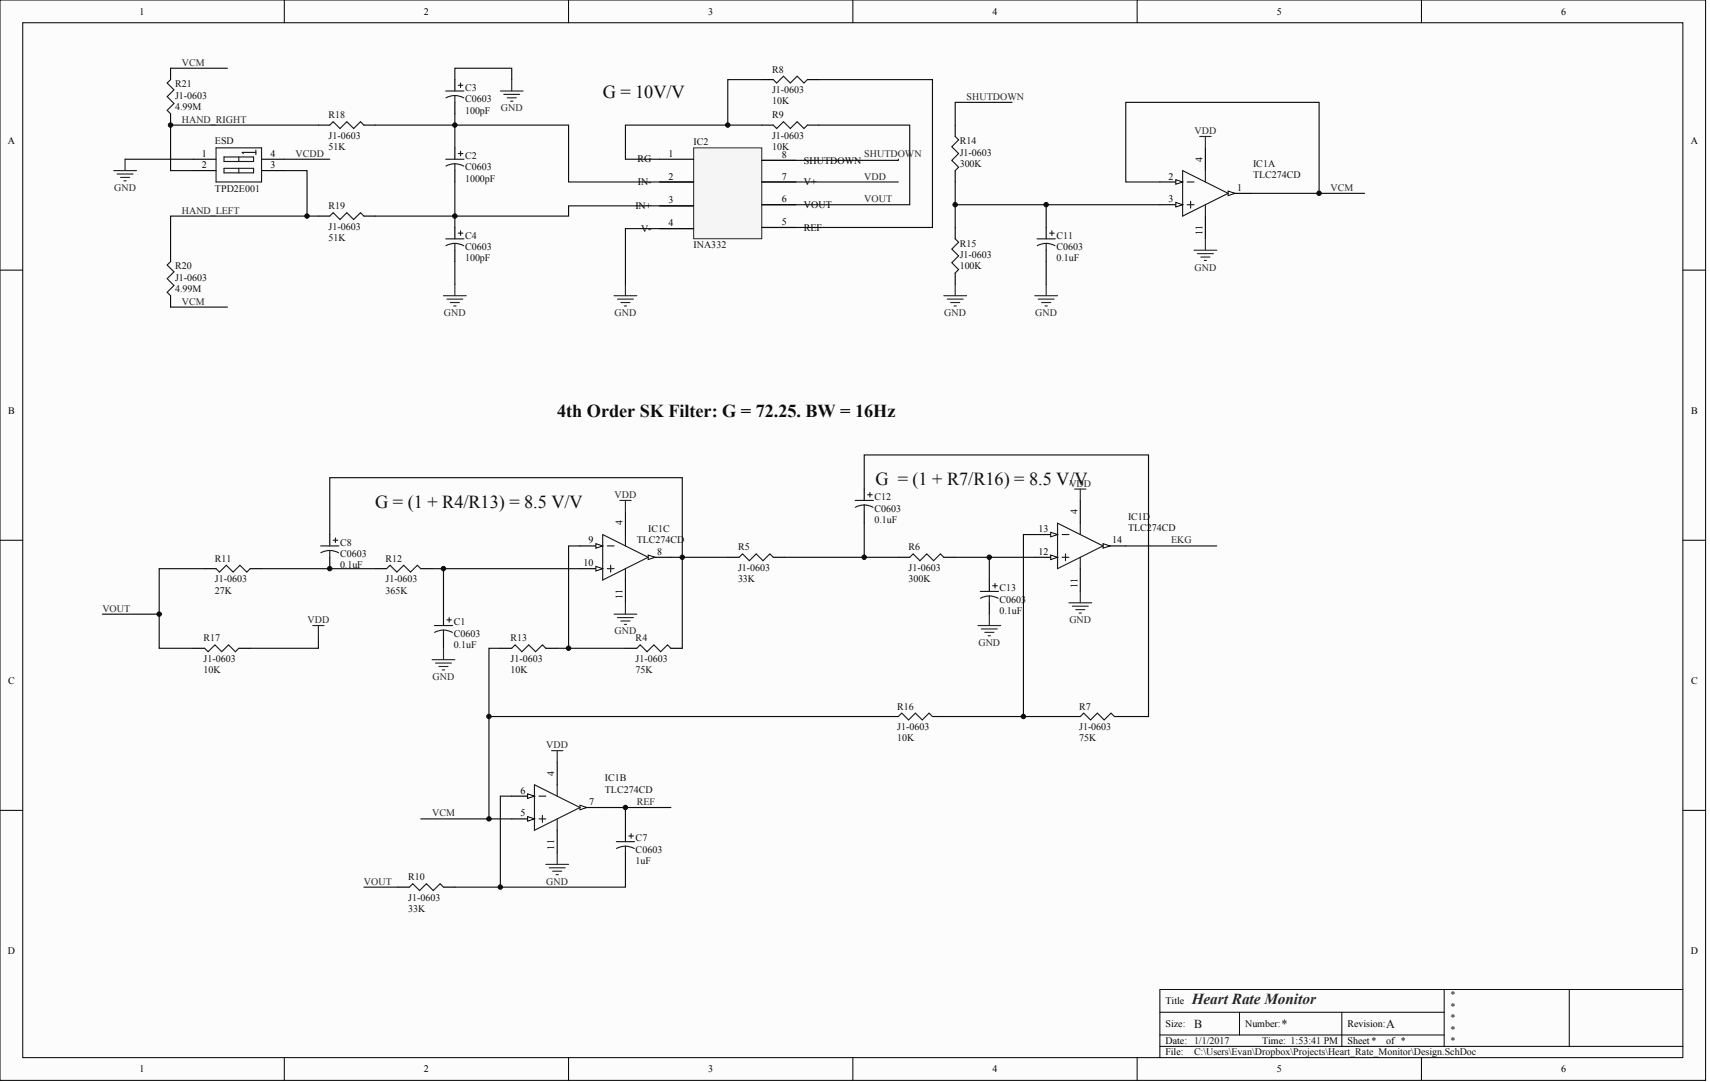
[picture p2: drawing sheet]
<svg xmlns="http://www.w3.org/2000/svg" width="635mm" height="401mm" viewBox="0 0 635 401" stroke-linecap="round" stroke-linejoin="round" font-family="sans-serif">
<g fill="#fcfcfc" stroke="#000" stroke-width=".37">
<path d="M0 0h633.4v400.9h-633.4z"/>
<path d="M8.4 8.4h616.5v384h-616.5z"/>
</g>
<g fill="none" stroke="#000" stroke-width=".37">
<path d="M105.6 0v8.4M211.1 0v8.4M316.7 0v8.4M422.3 0v8.4M527.8 0v8.4M0 100.2h8.4M625 100.2h8.4M0 200.5h8.4M625 200.5h8.4M0 300.7h8.4M625 300.7h8.4M430.7 375.6h105.6"/>
<path d="M460.3 375.6v8.4M498.3 375.6v12.6M536.3 367.1v21.1M582.7 367.1h-152v25.4M625 367.1h-42.3v21.1M105.6 392.5v8.4M211.1 392.5v8.4M316.7 392.5v8.4M422.3 392.5v8.4M430.7 388.2h194.3M430.7 384h105.6M527.8 392.5v8.4"/>
</g>
<g fill="none" stroke="#000" stroke-width=".42">
<path d="M63.3 25.3v4.2M168.9 29.5v4.3M168.9 38v4.2M282.9 29.5h4.2M299.8 29.5h4.2M63.3 42.2v4.2M118.2 46.4h4.3M135.1 46.4h4.3M168.9 54.9v4.2M282.9 46.4h4.2M299.8 46.4h4.2M354.7 46.4v4.2"/>
<path d="M168.9 63.3v4.2M354.7 63.3v4.2M63.3 92.8v4.3M118.2 80.2h4.3M135.1 80.2h4.3M168.9 84.4v4.2M168.9 92.8v4.3M354.7 84.4v4.2M388.5 84.4v4.2M388.5 92.8v4.3M63.3 109.7v4.2M354.7 101.3v4.2"/>
<path d="M122.5 198.3v4.3M320.9 181.5v4.2M320.9 189.9v4.2M76 211h4.2M92.9 211h4.2M122.5 206.8v4.2M139.4 211h4.2M156.2 211h4.3M270.3 206.8h4.2M287.1 206.8h4.3M333.6 206.8h4.2M350.5 206.8h4.2"/>
<path d="M367.4 215.2v4.2M164.7 227.9v4.2M164.7 236.3v4.2M367.4 223.7v4.2M71.8 240.5h4.2M88.7 240.5h4.2M185.8 240.5h4.2M202.7 240.5h4.2M232.3 240.5h4.2M249.1 240.5h4.3M329.4 265.9h4.2M346.3 265.9h4.2"/>
<path d="M396.9 265.9h4.3M413.8 265.9h4.3M232.3 308.1v4.2M232.3 316.5v4.2M147.8 329.2h4.2M164.7 329.2h4.2"/>
</g>
<g fill="none" stroke="#1c1c1c" stroke-width=".42">
<path d="M63.3 29.5l-1.2 1.3 2.5 2.5-2.5 2.6 2.5 2.5-2.5 2.5 1.2 1.3M165.5 33.8h6.8M168.9 35.4l1.7 .3 1.6 .6M168.9 35.4l-1.7 .3-1.6 .6M168.9 35.4v2.6M170.2 31.7h1.7M171 30.8v1.7M287.1 29.5l1.3 1.3 2.5-2.5 2.6 2.5 2.5-2.5 2.5 2.5 1.3-1.3M122.5 46.4l1.2-1.2 2.6 2.5 2.5-2.5 2.5 2.5 2.6-2.5 1.2 1.2M165.5 59.1h6.8M170.2 57h1.7M171 56.1v1.7"/>
<path d="M287.1 46.4l1.3 1.3 2.5-2.5 2.6 2.5 2.5-2.5 2.5 2.5 1.3-1.3M354.7 50.6l1.3 1.3-2.6 2.5 2.6 2.6-2.6 2.5 2.6 2.5-1.3 1.3M168.9 60.8l1.7 .2 1.6 .6M168.9 60.8l-1.7 .2-1.6 .6M168.9 60.8v2.5M63.3 97.1l-1.2 1.2 2.5 2.6-2.5 2.5 2.5 2.5-2.5 2.6 1.2 1.2M122.5 80.2l1.2-1.3 2.6 2.5 2.5-2.5 2.5 2.5 2.6-2.5 1.2 1.3M165.5 88.6h6.8M168.9 90.3l1.7 .2 1.6 .7M168.9 90.3l-1.7 .2-1.6 .7M168.9 90.3v2.5M170.2 86.5h1.7"/>
<path d="M171 85.7v1.7M354.7 88.6l1.3 1.3-2.6 2.5 2.6 2.6-2.6 2.5 2.6 2.5-1.3 1.3M385.1 88.6h6.8M388.5 90.3l1.7 .2 1.6 .7M388.5 90.3l-1.7 .2-1.6 .7M388.5 90.3v2.5M389.8 86.5h1.6M390.6 85.7v1.7M124.6 199.6v1.7M317.5 185.7h6.8M320.9 187.4l1.7 .2 1.6 .6M320.9 187.4l-1.7 .2-1.6 .6"/>
<path d="M320.9 187.4v2.5M322.2 183.6h1.7M323 182.7v1.7M80.2 211l1.3 1.3 2.5-2.6 2.6 2.6 2.5-2.6 2.5 2.6 1.3-1.3M119.1 202.6h6.7M122.5 204.2l1.7 .3 1.5 .6M122.5 204.2l-1.7 .3-1.6 .6M122.5 204.2v2.6M123.7 200.5h1.7M143.6 211l1.2-1.3 2.6 2.6 2.5-2.6 2.5 2.6 2.6-2.6 1.2 1.3M274.5 206.8l1.2-1.3 2.6 2.5 2.5-2.5 2.5 2.5 2.6-2.5 1.2 1.3M337.8 206.8l1.3-1.3 2.5 2.5 2.6-2.5 2.5 2.5 2.5-2.5 1.3 1.3"/>
<path d="M364 219.4h6.8M368.6 217.3h1.7M369.5 216.5v1.7M161.3 232.1h6.8M164.7 233.8l1.7 .2 1.6 .7M164.7 233.8l-1.7 .2-1.6 .6M164.7 233.8v2.5M166 230h1.6M166.8 229.1v1.7M367.4 221.1l1.7 .3 1.6 .6M367.4 221.1l-1.7 .2-1.6 .7M367.4 221.1v2.6"/>
<path d="M76 240.5l1.3 1.3 2.5-2.5 2.5 2.5 2.6-2.5 2.5 2.5 1.3-1.3M190 240.5l1.3-1.2 2.5 2.5 2.6-2.5 2.5 2.5 2.5-2.5 1.3 1.2M236.5 240.5l1.2-1.2 2.6 2.5 2.5-2.5 2.5 2.5 2.6-2.5 1.2 1.2M333.6 265.9l1.3-1.3 2.5 2.5 2.5-2.5 2.6 2.5 2.5-2.5 1.3 1.3M401.2 265.9l1.2-1.3 2.6 2.5 2.5-2.5 2.5 2.5 2.6-2.5 1.2 1.3M228.9 312.3h6.7M232.3 314l1.6 .2 1.6 .6M232.3 314l-1.7 .2-1.6 .6M232.3 314v2.5M233.5 310.2h1.7M234.4 309.3v1.7M152 329.2l1.3-1.3 2.5 2.5 2.6-2.5 2.5 2.5 2.5-2.5 1.3 1.3"/>
</g>
<g fill="none" stroke="#0e0e0e" stroke-width=".42">
<path d="M139.4 46.4h71.7v21.1h46.5M168.9 42.2v12.7M168.9 67.5v16.9M257.6 76.4h-46.5v3.8h-71.7M354.7 67.5v16.9M118.2 80.2h-54.9v12.6M320.9 194.1v12.7h12.7M76 211h-16.9v29.5h12.7M97.1 211h42.3M249.1 206.8h4.3v33.7M118.2 236.3v4.2h-25.3M206.9 240.5h25.4"/>
<path d="M190 295.4h-4.2v33.8h46.5v-8.5"/>
</g>
<path d="M257.6 54.9h25.3v33.7h-25.3z" fill="#f5f5f5" stroke="#262626" stroke-width=".37"/>
<path d="M244.9 59.1h12.7M282.9 59.5h12.7M244.9 67.5h12.7M244.9 76.4h12.7M282.9 67.5h12.7M282.9 76h12.7M430.7 67.5h8.5M244.9 84.8h12.7M282.9 84.4h12.7" fill="none" stroke="#000" stroke-width=".42"/>
<path d="M63.3 25.3h21.2M168.9 29.5v-4.2h21.1v4.2M282.9 29.5h-12.6v16.9M304 29.5h42.3v54.9h-63.4M375.8 38h-21.1v8.4M282.9 46.4h-50.6v12.7h12.6M304 46.4h33.8v29.6h-54.9M168.9 97.1v8.4M257.6 84.8h-25.3v20.7M388.5 97.1v8.4M63.3 113.9h21.2" fill="none" stroke="#0e0e0e" stroke-width=".42"/>
<g fill="none" stroke="#262626" stroke-width=".42">
<path d="M185.8 33.8h8.4M187.1 35h5.9M188.3 36.3h3.4M189.6 37.6h.8M190 29.5v4.3M164.7 109.7h8.4M166 111h5.9M167.2 112.3h3.4M168.5 113.5h.8M168.9 105.5v4.2M228 109.7h8.5M229.3 111h5.9"/>
<path d="M230.6 112.3h3.3M231.8 113.5h.9M232.3 105.5v4.2M350.5 109.7h8.4M351.8 111h5.9M353 112.3h3.4M354.3 113.5h.8M354.7 105.5v4.2M384.3 109.7h8.4M385.5 111h5.9M386.8 112.3h3.4M388.1 113.5h.8"/>
<path d="M388.5 105.5v4.2"/>
</g>
<path d="M436.6 66.7l2.6 .8-2.6 .9z" fill="#fcfcfc" stroke="#000" stroke-width=".37"/>
<path d="M430.7 76h8.5" fill="none" stroke="#000" stroke-width=".42"/>
<path d="M436.6 75.1l2.6 .9-2.6 .8z" fill="#fcfcfc" stroke="#000" stroke-width=".37"/>
<path d="M447.6 54.9v8.4M456.1 71.7h8.4" fill="none" stroke="#000" stroke-width=".42"/>
<path d="M456.1 70.9l2.5 .8-2.5 .9z" fill="#fcfcfc" stroke="#000" stroke-width=".37"/>
<path d="M447.6 80.2v8.4M190 295.4h8.5" fill="none" stroke="#000" stroke-width=".42"/>
<path d="M439.2 63.3l16.9 8.4-16.9 8.5zM440.9 67.5h2.5M440.9 76h2.5M442.1 74.7v2.5M447.6 63.3v4.2M447.6 76v4.2" fill="none" stroke="#1c1c1c" stroke-width=".42"/>
<path d="M195.9 294.6l2.6 .8-2.6 .8z" fill="#fcfcfc" stroke="#000" stroke-width=".37"/>
<path d="M190 303.8h8.5" fill="none" stroke="#000" stroke-width=".42"/>
<path d="M195.9 303l2.6 .8-2.6 .9z" fill="#fcfcfc" stroke="#000" stroke-width=".37"/>
<path d="M215.4 299.6h8.4" fill="none" stroke="#000" stroke-width=".42"/>
<path d="M215.4 298.8l2.5 .8-2.5 .9z" fill="#fcfcfc" stroke="#000" stroke-width=".37"/>
<path d="M198.5 291.2l16.9 8.4-16.9 8.5zM200.2 295.4h2.5M206.9 291.2v4.2M200.2 303.8h2.5M201.4 302.6v2.5M206.9 303.8v4.3" fill="none" stroke="#1c1c1c" stroke-width=".42"/>
<path d="M215.4 202.6h8.4M206.9 282.7v8.5M206.9 308.1v8.4" fill="none" stroke="#000" stroke-width=".42"/>
<path d="M221.3 201.7l2.5 .9-2.5 .8z" fill="#fcfcfc" stroke="#000" stroke-width=".37"/>
<path d="M215.4 211h8.4" fill="none" stroke="#000" stroke-width=".42"/>
<path d="M221.3 210.2l2.5 .8-2.5 .8z" fill="#fcfcfc" stroke="#000" stroke-width=".37"/>
<path d="M240.7 206.8h8.4" fill="none" stroke="#000" stroke-width=".42"/>
<path d="M240.7 205.9l2.5 .9-2.5 .8z" fill="#fcfcfc" stroke="#000" stroke-width=".37"/>
<path d="M223.8 198.3l16.9 8.5-16.9 8.4zM232.3 198.3v4.3M225.5 202.6h2.5M225.5 211h2.5M226.8 209.7v2.6M232.3 211v4.2" fill="none" stroke="#1c1c1c" stroke-width=".42"/>
<path d="M232.3 189.9v8.4M384.3 198.3h8.4M232.3 215.2v8.5" fill="none" stroke="#000" stroke-width=".42"/>
<path d="M390.2 197.5l2.5 .8-2.5 .9z" fill="#fcfcfc" stroke="#000" stroke-width=".37"/>
<path d="M384.3 206.8h8.4" fill="none" stroke="#000" stroke-width=".42"/>
<path d="M390.2 205.9l2.5 .9-2.5 .8z" fill="#fcfcfc" stroke="#000" stroke-width=".37"/>
<path d="M409.6 202.6h8.5" fill="none" stroke="#000" stroke-width=".42"/>
<path d="M409.6 201.7l2.5 .9-2.5 .8z" fill="#fcfcfc" stroke="#000" stroke-width=".37"/>
<g fill="none" stroke="#1c1c1c" stroke-width=".42">
<path d="M80.2 54.9h16.9v12.6h-16.9zM83.2 58.2h11v1.7h-11zM88.7 58.2v1.7M95 56.5h-5.1l.5 .5M95 55.7v1.7M83.2 62.5h11v1.6h-11zM88.7 62.5v1.6M392.7 194.1l16.9 8.5-16.9 8.4zM394.4 198.3h2.5M401.2 194.1v4.2M394.4 206.8h2.5M395.7 205.5v2.5"/>
<path d="M401.2 206.8v4.2"/>
</g>
<path d="M71.8 59.1h8.4M97.1 59.1h8.5M71.8 63.3h8.4M97.1 63.3h8.5M401.2 185.7v8.4M401.2 211v8.4" fill="none" stroke="#000" stroke-width=".42"/>
<g fill="none" stroke="#0e0e0e" stroke-width=".42">
<path d="M46.5 59.1h25.3M105.6 59.1h16.9M118.2 46.4h-54.9v16.9h8.5M333.6 59.1v.4h-50.7M105.6 63.3h8.4v16.9M282.9 67.5h50.7M354.7 76h76M388.5 76v8.4M430.7 67.5h-12.6v-29.5h71.7v33.7M464.5 71.7h42.2M122.5 198.3v-21.1h130.9v29.6h16.9M320.9 181.5v-12.7h105.6v97.1h-8.4"/>
<path d="M384.3 198.3h-4.3v67.6M160.5 211h4.2v16.9M164.7 211h50.7M215.4 202.6h-4.3v37.9M291.4 206.8h29.5M354.7 206.8h12.7v8.4M367.4 206.8h16.9M418.1 202.6h33.7M38 227.9h21.1M185.8 240.5h-4.2v63.3h8.4M181.6 265.9h147.8M350.5 265.9h46.4"/>
<path d="M223.8 299.6h25.3M232.3 299.6v8.5M156.2 303.8h25.4M135.1 329.2h12.7M168.9 329.2h16.9"/>
</g>
<g fill="none" stroke="#262626" stroke-width=".42">
<path d="M46.5 59.1v4.2M445.5 50.6h4.2M447.6 50.6v4.3M42.2 63.3h8.5M43.5 64.6h5.9M44.8 65.8h3.3M46 67.1h.9M443.4 92.8h8.4M444.7 94.1h5.9M445.9 95.4h3.4M447.2 96.6h.8M447.6 88.6v4.2"/>
<path d="M230.1 185.7h4.3M232.3 185.7v4.2M399 181.5h4.3M401.2 181.5v4.2M401.2 219.4v4.3M116.1 232.1h4.2M118.2 232.1v4.2M228 227.9h8.5M229.3 229.1h5.9M230.6 230.4h3.3M231.8 231.7h.9M232.3 223.7v4.2"/>
<path d="M363.2 232.1h8.4M364.4 233.4h5.9M365.7 234.6h3.4M367 235.9h.8M367.4 227.9v4.2M396.9 223.7h8.5M398.2 224.9h5.9M399.5 226.2h3.3M400.7 227.5h.9M160.5 244.8h8.4M161.7 246h5.9M163 247.3h3.4"/>
<path d="M164.3 248.6h.8M164.7 240.5v4.3M204.8 278.5h4.2M206.9 278.5v4.2M206.9 316.5v4.2M202.7 320.7h8.4M204 322h5.9M205.2 323.3h3.4M206.5 324.5h.8"/>
</g>
<g fill="#0e0e0e" stroke="#0e0e0e" stroke-width=".37">
<circle cx="59.1" cy="227.9" r=".82"/>
<circle cx="63.3" cy="46.4" r=".82"/>
<circle cx="114" cy="80.2" r=".82"/>
<circle cx="122.4" cy="211" r=".82"/>
<circle cx="164.7" cy="211" r=".82"/>
<circle cx="168.9" cy="80.2" r=".82"/>
<circle cx="168.9" cy="46.4" r=".82"/>
<circle cx="181.6" cy="303.8" r=".82"/>
<circle cx="181.6" cy="265.8" r=".82"/>
<circle cx="185.8" cy="329.1" r=".82"/>
<circle cx="211.1" cy="240.5" r=".82"/>
<circle cx="232.2" cy="299.6" r=".82"/>
<circle cx="253.3" cy="206.8" r=".82"/>
<circle cx="270.2" cy="46.4" r=".82"/>
<circle cx="320.9" cy="206.8" r=".82"/>
<circle cx="354.7" cy="75.9" r=".82"/>
<circle cx="367.4" cy="206.8" r=".82"/>
<circle cx="380" cy="265.8" r=".82"/>
<circle cx="388.5" cy="75.9" r=".82"/>
<circle cx="489.8" cy="71.7" r=".82"/>
</g>
<g font-size="6.8" fill="#0e0e0e">
<text x="223.8" y="36.5">G = 10V/V</text>
<text x="206.9" y="154.6">4th Order SK Filter: G = 72.25. BW = 16Hz</text>
<text x="325.2" y="180">G = (1 + R7/R16) = 8.5 V/V</text>
<text x="139.4" y="188.4">G = (1 + R4/R13) = 8.5 V/V</text>
</g>
<text font-size="5.7" fill="#262626" x="442.5" y="372.6">Heart Rate Monitor</text>
<g font-size="4.5" fill="#0e0e0e">
<text x="443.4" y="381.4">B</text>
<text x="475.9" y="381.4">*</text>
<text x="514.8" y="381.4">A</text>
</g>
<g font-size="3.7">
<text x="51.9" y="5.4">1</text>
<text x="157.4" y="5.4">2</text>
<text x="263" y="5.4">3</text>
<text x="368.6" y="5.4">4</text>
<text x="474.1" y="5.4">5</text>
<text x="579.7" y="5.4">6</text>
<text x="2.9" y="53.4">A</text>
<text x="627.8" y="53.4">A</text>
<text x="75" y="58.2">1</text>
<text x="100.5" y="58.2">4</text>
<text x="248.3" y="58.2">1</text>
<text x="290.4" y="58.6">8</text>
<text x="446.5" y="59.9" transform="rotate(-90 446.5 59.9)">4</text>
<text x="75" y="62.4">2</text>
<text x="100.5" y="62.4">3</text>
<text x="236.8" y="60.3">RG</text>
<text x="298.5" y="60.7">SHUTDOWN</text>
<text x="236.9" y="68.7">IN-</text>
<text x="248.3" y="66.6">2</text>
<text x="290.4" y="66.6">7</text>
<text x="298.5" y="68.7">V+</text>
<text x="433.9" y="66.6">2</text>
<text x="459.4" y="70.8">1</text>
<text x="236" y="77.6">IN+</text>
<text x="248.3" y="75.5">3</text>
<text x="290.4" y="75">6</text>
<text x="298.5" y="77.2">VOUT</text>
<text x="433.9" y="75">3</text>
<text x="248.3" y="83.9">4</text>
<text x="290.4" y="83.5">5</text>
<text x="238.1" y="86">V-</text>
<text x="298.5" y="85.6">REF</text>
<text x="446.5" y="87.4" transform="rotate(-90 446.5 87.4)">11</text>
<text x="3" y="153.6">B</text>
<text x="628" y="153.6">B</text>
<text x="400.1" y="190.7" transform="rotate(-90 400.1 190.7)">4</text>
<text x="231.2" y="195" transform="rotate(-90 231.2 195)">4</text>
<text x="385.6" y="197.4">13</text>
<text x="218.6" y="201.6">9</text>
<text x="413" y="201.6">14</text>
<text x="244.1" y="205.9">8</text>
<text x="385.6" y="205.9">12</text>
<text x="216.7" y="210.1">10</text>
<text x="400.1" y="218.2" transform="rotate(-90 400.1 218.2)">11</text>
<text x="231.2" y="222.4" transform="rotate(-90 231.2 222.4)">11</text>
<text x="3" y="253.9">C</text>
<text x="628" y="253.9">C</text>
<text x="205.8" y="287.8" transform="rotate(-90 205.8 287.8)">4</text>
<text x="193.2" y="294.5">6</text>
<text x="218.7" y="298.7">7</text>
<text x="193.2" y="302.9">5</text>
<text x="205.8" y="315.2" transform="rotate(-90 205.8 315.2)">11</text>
<text x="2.9" y="354.1">D</text>
<text x="627.8" y="354.1">D</text>
<text x="432.8" y="372.6">Title</text>
<text x="432.8" y="381">Size:</text>
<text x="462.4" y="381">Number:</text>
<text x="500.4" y="381">Revision:</text>
<text x="432.8" y="387.3">Date: 1/1/2017</text>
<text x="468.7" y="387.3">Time: 1:53:41 PM</text>
<text x="500.4" y="387.3">Sheet*</text>
<text x="514.8" y="387.3">of *</text>
<text x="432.8" y="391.5">File:</text>
<text x="51.9" y="397.9">1</text>
<text x="157.4" y="397.9">2</text>
<text x="263" y="397.9">3</text>
<text x="368.6" y="397.9">4</text>
<text x="474.1" y="397.9">5</text>
<text x="579.7" y="397.9">6</text>
</g>
<g font-size="3.7" fill="#262626">
<text x="67.6" y="24.4">VCM</text>
<text x="186" y="41.3">GND</text>
<text x="358.9" y="37.1">SHUTDOWN</text>
<text x="67.6" y="45.5">HAND_RIGHT</text>
<text x="443.6" y="49.7">VDD</text>
<text x="109.8" y="58.2">VCDD</text>
<text x="320.9" y="58.2">SHUTDOWN</text>
<text x="42.4" y="70.8">GND</text>
<text x="320.9" y="66.6">VDD</text>
<text x="494.1" y="70.8">VCM</text>
<text x="320.9" y="75">VOUT</text>
<text x="67.6" y="79.3">HAND_LEFT</text>
<text x="443.6" y="100.4">GND</text>
<text x="67.6" y="113">VCM</text>
<text x="164.9" y="117.2">GND</text>
<text x="228.2" y="117.2">GND</text>
<text x="350.7" y="117.2">GND</text>
<text x="384.4" y="117.2">GND</text>
<text x="228.2" y="184.8">VDD</text>
<text x="397.1" y="180.5">VDD</text>
<text x="434.9" y="201.6">EKG</text>
<text x="38" y="227">VOUT</text>
<text x="114.2" y="231.2">VDD</text>
<text x="397.1" y="231.2">GND</text>
<text x="228.2" y="235.4">GND</text>
<text x="363.3" y="239.6">GND</text>
<text x="160.6" y="252.3">GND</text>
<text x="202.9" y="277.6">VDD</text>
<text x="236.5" y="298.7">REF</text>
<text x="160.5" y="302.9">VCM</text>
<text x="135.1" y="328.2">VOUT</text>
<text x="202.9" y="328.2">GND</text>
</g>
<g font-size="3.7" fill="#0e0e0e">
<text x="286.7" y="26.9">R8</text>
<text x="65" y="32.4">R21</text>
<text x="172.7" y="33.7">C3</text>
<text x="286.7" y="34.5">J1-0603</text>
<text x="65" y="40.9">4.99M</text>
<text x="65" y="36.6">J1-0603</text>
<text x="172.7" y="37.9">C0603</text>
<text x="286.7" y="38.8">10K</text>
<text x="122" y="43.8">R18</text>
<text x="172.7" y="42.1">100pF</text>
<text x="286.7" y="43.8">R9</text>
<text x="79.8" y="53.5">ESD</text>
<text x="122" y="51.4">J1-0603</text>
<text x="257.6" y="54">IC2</text>
<text x="286.7" y="51.4">J1-0603</text>
<text x="356.4" y="53.5">R14</text>
<text x="122" y="55.6">51K</text>
<text x="172.7" y="59">C2</text>
<text x="286.7" y="55.6">10K</text>
<text x="356.4" y="57.7">J1-0603</text>
<text x="172.7" y="63.2">C0603</text>
<text x="356.4" y="62">300K</text>
<text x="465.3" y="62">IC1A</text>
<text x="79.8" y="71.3">TPD2E001</text>
<text x="172.7" y="67.5">1000pF</text>
<text x="465.3" y="66.2">TLC274CD</text>
<text x="122" y="77.6">R19</text>
<text x="122" y="89.4">51K</text>
<text x="122" y="85.2">J1-0603</text>
<text x="172.7" y="88.6">C4</text>
<text x="392.3" y="88.6">C11</text>
<text x="172.7" y="92.8">C0603</text>
<text x="257.6" y="91.9">INA332</text>
<text x="356.4" y="91.5">R15</text>
<text x="356.4" y="95.7">J1-0603</text>
<text x="392.3" y="92.8">C0603</text>
<text x="65" y="99.9">R20</text>
<text x="172.7" y="97">100pF</text>
<text x="356.4" y="99.9">100K</text>
<text x="392.3" y="97">0.1uF</text>
<text x="65" y="104.2">J1-0603</text>
<text x="65" y="108.4">4.99M</text>
<text x="324.7" y="185.6">C12</text>
<text x="324.7" y="189.8">C0603</text>
<text x="240.7" y="197.4">IC1C</text>
<text x="324.7" y="194.1">0.1uF</text>
<text x="418.9" y="192.8">IC1D</text>
<text x="418.9" y="197">TLC274CD</text>
<text x="126.3" y="202.5">C8</text>
<text x="236.5" y="201.6">TLC274CD</text>
<text x="79.8" y="208.4">R11</text>
<text x="126.3" y="206.7">C0603</text>
<text x="143.2" y="208.4">R12</text>
<text x="274.1" y="204.2">R5</text>
<text x="337.4" y="204.2">R6</text>
<text x="79.8" y="216">J1-0603</text>
<text x="126.3" y="210.9">0.1uF</text>
<text x="143.2" y="216">J1-0603</text>
<text x="274.1" y="216">33K</text>
<text x="274.1" y="211.8">J1-0603</text>
<text x="337.4" y="216">300K</text>
<text x="337.4" y="211.8">J1-0603</text>
<text x="79.8" y="220.2">27K</text>
<text x="143.2" y="220.2">365K</text>
<text x="371.2" y="219.4">C13</text>
<text x="371.2" y="227.8">0.1uF</text>
<text x="371.2" y="223.6">C0603</text>
<text x="168.5" y="232">C1</text>
<text x="75.6" y="237.9">R17</text>
<text x="168.5" y="236.3">C0603</text>
<text x="189.6" y="237.9">R13</text>
<text x="236.1" y="237.9">R4</text>
<text x="75.6" y="245.5">J1-0603</text>
<text x="168.5" y="240.5">0.1uF</text>
<text x="189.6" y="245.5">J1-0603</text>
<text x="236.1" y="245.5">J1-0603</text>
<text x="75.6" y="249.8">10K</text>
<text x="189.6" y="249.8">10K</text>
<text x="236.1" y="249.8">75K</text>
<text x="333.2" y="263.3">R16</text>
<text x="400.7" y="263.3">R7</text>
<text x="333.2" y="275.1">10K</text>
<text x="333.2" y="270.9">J1-0603</text>
<text x="400.7" y="275.1">75K</text>
<text x="400.7" y="270.9">J1-0603</text>
<text x="224.6" y="289.8">IC1B</text>
<text x="224.6" y="294.1">TLC274CD</text>
<text x="236.1" y="312.2">C7</text>
<text x="236.1" y="316.4">C0603</text>
<text x="236.1" y="320.7">1uF</text>
<text x="151.6" y="326.6">R10</text>
<text x="151.6" y="334.2">J1-0603</text>
<text x="151.6" y="338.4">33K</text>
<text x="538.4" y="370.4">*</text>
<text x="538.4" y="374.7">*</text>
<text x="538.4" y="378.9">*</text>
<text x="538.4" y="383.1">*</text>
<text x="538.4" y="387.3">*</text>
<text x="443.4" y="391.5">C:\Users\Evan\Dropbox\Projects\Heart_Rate_Monitor\Design.SchDoc</text>
</g>
</svg>
